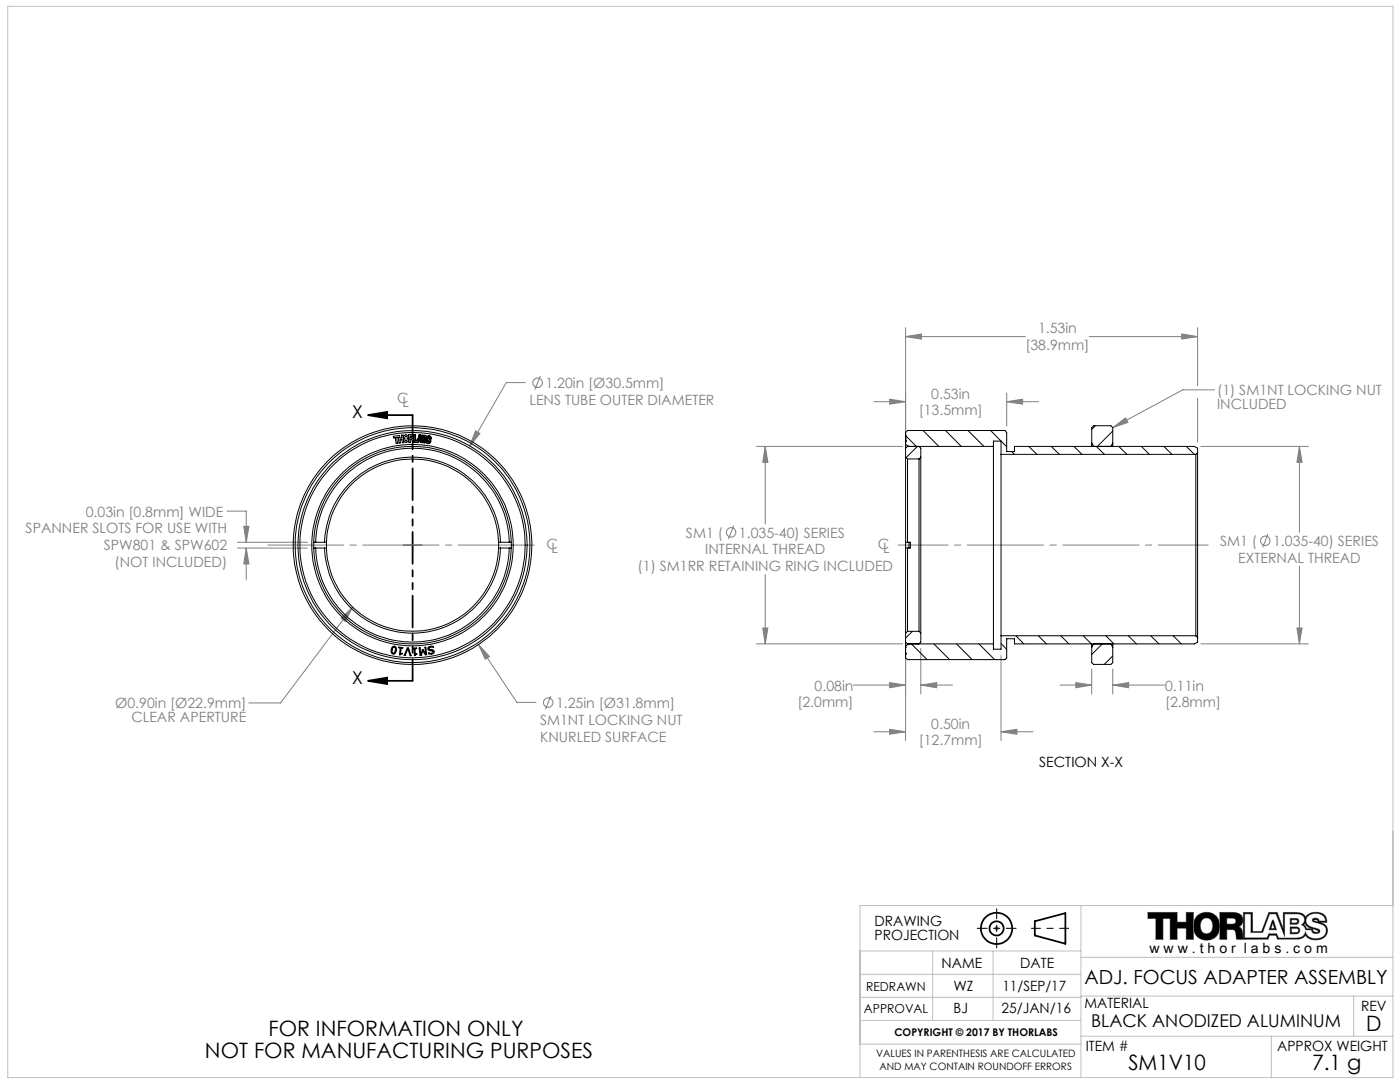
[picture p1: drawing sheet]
<svg xmlns="http://www.w3.org/2000/svg" width="279mm" height="216mm" viewBox="0 0 279 216" stroke-linecap="round" stroke-linejoin="round" font-family="sans-serif">
<g fill="none" stroke="#000" stroke-width=".35">
<path d="M73.4 82.8h8.9M73.4 82.8l3.9-.6v1.3zM73.4 135.9h8.9M73.4 135.9l3.9-.7v1.3zM206.5 183.8l6.1-1.6v6.1l-6.1-1.6z"/>
<circle cx="198.9" cy="185.2" r="3.1"/>
<circle cx="198.9" cy="185.2" r="1.4"/>
</g>
<g fill="none" stroke="#808080" stroke-width=".2">
<path d="M104.8 76.3h-3.8l-7.2 12.7M107.8 75l-1 2.7M177.6 79.7l3.1 .5-3.1 .4zM180.7 67.2l3.2-.6v1.1zM180.7 65.4v21.6M180.7 67.2h23.9M200.9 78.4v6.6M217.4 67.2h21.6M235.8 66.6l3.2 .6-3.2 .5zM239 65.4v11.5M239 79.5v8.7M242.4 77.8h-6.4l-13.9 7.5"/>
<path d="M94.9 86l.9 .5-2 2.5zM151 89.1h29.1M152.7 89.1l.5 3.2h-1zM152.7 89.1v15.5M174.4 80.2h6.3M200.9 80.2l3.2-.5v.9zM200.9 80.2h6.4M222.1 85.3l2.5-1.9 .5 .9zM239.6 89.1h21.5M259.3 89.1l.6 3.2h-1.1zM259.3 89.1v17.1M45.3 102h3.8v6.2"/>
<path d="M47.4 109.4h13.9M47.4 108.2h13.9M48.6 105h1.1l-.6 3.2zM49.1 109.4l.6 3.1h-1.1zM49.1 109.4v6.3M146.4 104.9l-1 2.7M152.7 114.7v13.8M253 106.6l-1 2.7M259.3 113v15.5M68.1 123.4l2.3-2.3-1.5 2.9zM70.4 121.1l-14.4 19.2h-6.4M95.5 128.6l2.2 2.4-.9 .6z"/>
<path d="M95.5 128.6l7.7 11.6h3.8M109.9 138.9l-1 2.6M151 128.5h29.1M152.2 125.3h1l-.5 3.2zM170.3 136.7h10.4M177.6 136.2l3.1 .5-3.1 .5zM180.7 129.4v18.4M183.8 136.7l3.1-.5v1zM183.8 129.4v9.1M183.8 136.7h6.3M199.8 130.8v17M211.5 136.7h6.4"/>
<path d="M214.7 136.2l3.2 .5-3.2 .5zM217.9 133.5v5M222.1 136.7l3.1-.5v1zM222.1 136.7h10.4M222.1 133.5v5M239.6 128.5h21.5M258.8 125.3h1.1l-.6 3.2zM174.4 146h6.3M177.6 145.5l3.1 .5-3.1 .5zM199.8 146l3.2-.5v1zM199.8 146h6.3M198.4 185.2h1"/>
<path d="M198.5 184.9l.7 .7M198.9 184.7v1M199.2 184.9l-.7 .7M229.1 182.1h5.8v1.9h1.8v-1.9h1.5v5.3h-1.5v-2.2h-1.8v2.2h-1.4v-4.1h-1.4v4.1h-1.4v-4.1h-1.6zM239 182.7a2.7 2.7 0 0 1 3.3-.2 2.7 2.7 0 0 1 1 3.1 2.65 2.65 0 0 1-3.2 1.9 2.65 2.65 0 0 1-1.9-3.3l.2-.6zM239.9 183.5a1.21 1.21 0 0 1 1.3-.3 1.21 1.21 0 0 1 .8 1.1 1.49 1.49 0 0 1-1.2 2 1.69 1.69 0 0 1-.9-2.8zM244.8 183.2h1.2a.61 .61 0 0 1 .7 .6 .61 .61 0 0 1-.7 .6h-1.2zM247.2 184.9a1.46 1.46 0 0 0 .8-1.6 1.46 1.46 0 0 0-1.3-1.2h-3.2v5.3h1.3v-1.9h1.3a1.71 1.71 0 0 1 .6 1.7l.1 .2h1.3M247.2 184.9a2.41 2.41 0 0 1 .9 2.2v.3M247.2 184.9h.1M248.4 182.4h1.3v3.7h2.3l1.4-3.7h1.3l1.7 4.4v-4.4h2.2a1.26 1.26 0 0 1 1.4 .3 1.26 1.26 0 0 1 .1 1.5l-.4 .3a1.2 1.2 0 0 1 .9 1h1.2a.86 .86 0 0 0 .7 .8 .86 .86 0 0 0 .9-.5l-.1-.3a5.9 5.9 0 0 1-2.5-1.2 1.4 1.4 0 0 1 1.3-2 1.84 1.84 0 0 1 2.4 1.5h-1.2a.73 .73 0 0 0-.6-.6 .73 .73 0 0 0-.8 .4l.1 .3a5.7 5.7 0 0 1 2.5 1.1 1.59 1.59 0 0 1-1.5 2.3 2.11 2.11 0 0 1-2.5-1.4 1.54 1.54 0 0 1-1.8 1.3h-3.5l-.4-.9h-1.6l-.3 .8h-4.5zM253.9 183.6h.2l.6 1.9h-1.4z"/>
<path d="M254 184.1l.4 1.2h-.8zM257.5 183.3h1.1a.58 .58 0 0 1 .6 .6 .58 .58 0 0 1-.6 .5h-1.1zM257.5 185h1.2a.69 .69 0 0 1 .7 .6 .69 .69 0 0 1-.7 .7h-1.2zM257.7 183.5l1.1 .1 .1 .4-.4 .2h-.8zM257.7 185.2h1a.43 .43 0 0 1 .5 .5 .43 .43 0 0 1-.5 .4h-1zM260.5 184.1a1.57 1.57 0 0 0 1.4 1.2h-1.2l-.5-.8zM262 185.3l1.1 .5a.61 .61 0 0 1-.7 .3 .61 .61 0 0 1-.4-.6zM262.1 183.6a.52 .52 0 0 1 .9 .4zM263.3 184h.1M263.3 184h1.5a1.84 1.84 0 0 0-2.2-2 2.32 2.32 0 0 0-2.1 1.1 1.76 1.76 0 0 0-2.1-1h-2.3v3.3l-1.2-3.3h-1.7l-1.4 3.8h-1.8l-.1-3.8h-1.8v5.3M263.3 184a1.72 1.72 0 0 1 1.6 1.8 1.72 1.72 0 0 1-1.6 1.7 2.53 2.53 0 0 1-2.8-1 1.59 1.59 0 0 1-1.6 .9h-3.9l-.3-.8h-1.3l-.4 .8h-4.9"/>
<circle cx="107.3" cy="76.4" r=".95"/>
<circle cx="145.9" cy="106.2" r=".95"/>
<circle cx="252.5" cy="107.9" r=".95"/>
<circle cx="109.4" cy="140.2" r=".95"/>
</g>
<path d="M205.8 185.2h7.5" fill="none" stroke="#000" stroke-width=".2" stroke-dasharray="15.2 1.3 1.3 1.3" stroke-dashoffset="13.4"/>
<path d="M195 185.2h7.8M198.9 181.3v7.8" fill="none" stroke="#000" stroke-width=".2" stroke-dasharray="15.2 1.3 1.3 1.3" stroke-dashoffset="13.2"/>
<g fill="none" stroke="#c0c0c0" stroke-width=".2">
<path d="M1.6 1.3h276.4v213.7h-276.4zM171.6 189.8h44.1M171.6 199h44.1M171.6 194.4h44.1M186.1 189.8v13.8M198.2 189.8v13.8M215.7 198.8h62.3M215.7 180.7v34.3M215.7 191h62.3M270.2 198.8v8M278 180.7h-106.4v34.3M171.6 203.6h44.1"/>
<path d="M171.6 208.4h44.1M215.7 206.8h62.3M253.7 206.8v8.2"/>
</g>
<path d="M240 183.5a1.27 1.27 0 0 1 1.5-.2 1.27 1.27 0 0 1 .5 1.4 1.28 1.28 0 0 1-.6 1.5 1.28 1.28 0 0 1-1.5-.3 2.12 2.12 0 0 1 .1-2.4zM239 182.7a2.83 2.83 0 0 0-.6 3.4 2.83 2.83 0 0 0 3.2 1.4 2.79 2.79 0 0 0 1.7-3.7 2.79 2.79 0 0 0-3.7-1.5zM229.1 182.1h5.8v1.9h1.8v-1.9h1.5v5.3h-1.5v-2.2h-1.8v2.2h-1.4v-4.1h-1.4v4.1h-1.4v-4.1h-1.6zM243.5 182.1h2.7a1.53 1.53 0 0 1 1.7 .9 1.53 1.53 0 0 1-.7 1.9l.5 .4 .2 .3 .2 1.8h-1.3l-.2-1.4-.5-.5h-1.3v1.9h-1.3zM244.8 183.2v1.2h1.4l.4-.4v-.5l-.3-.3zM262.1 183.6h.5a.24 .24 0 0 1 .3 0 .24 .24 0 0 1 0 .3l-.6-.1zM260.5 184.1a1.57 1.57 0 0 0 1.4 1.2h-1.2l-.2-.5a.4 .4 0 0 1 0-.7zM248.1 182.1v5.3h4.9l.4-.8h1.3l.3 .8h3.9a1.64 1.64 0 0 0 1.6-.9 2.71 2.71 0 0 0 3.7 .6 1.66 1.66 0 0 0 .7-1.9 1.66 1.66 0 0 0-1.6-1.2h1.5a1.88 1.88 0 0 0-2.4-2 2.15 2.15 0 0 0-1.9 1.1v-.2a1.84 1.84 0 0 0-2.1-.8h-2.3v3.3l-1.2-3.3h-1.7l-1.4 3.8h-1.8l-.1-3.8zM248.4 182.4h1.3v3.7h2.3l1.4-3.7h1.3l1.7 4.4v-4.4h2.2a1.32 1.32 0 0 1 1.7 1.3l-.1 .4-.5 .4 .2 .1a1.14 1.14 0 0 1 .7 .9h1.2v.4a.85 .85 0 0 0 .9 .4 .85 .85 0 0 0 .7-.6l-.2-.3-.6-.2a2.02 2.02 0 0 1-1.9-1.3 1.53 1.53 0 0 1 1.7-1.7 1.7 1.7 0 0 1 2.1 1.6h-1.2l-.2-.4-.5-.2-.5 .1-.2 .2a.43 .43 0 0 0 .1 .4 .43 .43 0 0 0 .5 .1l.3 .1a1.75 1.75 0 0 1 1.9 1.5 1.83 1.83 0 0 1-2.4 1.7 1.75 1.75 0 0 1-1.8-1.4 1.54 1.54 0 0 1-1.8 1.3h-3.5l-.4-.9h-1.6l-.3 .8h-4.5zM262 185.3l.6 .2a.34 .34 0 0 1 .4 .5l-.4 .1-.4-.2-.2-.2zM253.9 183.6l-.6 1.9h1.4l-.6-1.9zM254 184.1l.4 1.2h-.8zM257.5 183.3h1.4l.3 .3v.5l-.5 .3h-1.2zM257.7 183.5v.7h1l.2-.3-.1-.3zM257.5 185h1.6l.3 .5-.1 .6-.5 .2h-1.3zM257.7 185.2v.9h1.1l.4-.3v-.3l-.3-.3z" fill-rule="evenodd" fill="#000"/>
<path d="M80.4 108.8h3.8M82.3 106.9v3.8" fill="none" stroke="#000" stroke-width=".2"/>
<path d="M82.3 82.8v53" fill="none" stroke="#000" stroke-width=".35" stroke-dasharray="6.3 1.3 1.3 1.3 1.3 1.3" stroke-dashoffset="2.1"/>
<path d="M179.2 108.8h61.9" fill="none" stroke="#808080" stroke-width=".2" stroke-dasharray="15.2 1.3 1.3 1.3" stroke-dashoffset="5.3"/>
<path d="M106.6 108.8h-53.2" fill="none" stroke="#808080" stroke-width=".2" stroke-dasharray="15.2 1.3 1.3 1.3" stroke-dashoffset=".1"/>
<path d="M73.4 82.8l3.9-.6v1.3zM73.4 135.9l3.9-.7v1.3z" fill="#000"/>
<path d="M95.5 128.6l1.3 3 .9-.6zM49.1 109.4l.6 3.1h-1.1zM48.6 105h1.1l-.6 3.2zM94.9 86l-1.1 3 2-2.5zM68.1 123.4l2.3-2.3-1.5 2.9zM177.6 136.2l3.1 .5-3.1 .5zM183.8 136.7l3.1-.5v1zM177.6 145.5l3.1 .5-3.1 .5zM199.8 146l3.2-.5v1zM214.7 136.2l3.2 .5-3.2 .5zM222.1 136.7l3.1-.5v1zM177.6 79.7l3.1 .5-3.1 .4zM200.9 80.2l3.2-.5v.9zM180.7 67.2l3.2-.6v1.1zM235.8 66.6l3.2 .6-3.2 .5zM259.3 89.1l.6 3.2h-1.1zM258.8 125.3h1.1l-.6 3.2zM152.7 89.1l.5 3.2h-1zM152.2 125.3h1l-.5 3.2zM222.1 85.3l2.5-1.9 .5 .9z" fill="#808080"/>
<g fill="none" stroke="#000" stroke-width=".2">
<path d="M78.5 87.1l1.2-.2 .1 .5h.4l-.1-.6h.3l.2 1.5h-.3l-.1-.6h-.2l-.2 .1 .1 .6h-.3l-.1-1.2-.3 .1 .1 1.2h-.2l-.2-1.2-.3 .1zM80.6 86.9a.58 .58 0 0 1 .7 0 .58 .58 0 0 1 .3 .6 .58 .58 0 0 1-.2 .6 .58 .58 0 0 1-.6 .1l-.3-.6zM80.9 87.1a.44 .44 0 0 1 .4 .4 .44 .44 0 0 1-.3 .4l-.2-.2zM81.9 87h.3a.19 .19 0 0 1 0 .3 .19 .19 0 0 1-.2 .1h-.1zM82.4 87.5a.48 .48 0 0 0 .1-.6 .48 .48 0 0 0-.6-.2h-.3v1.6h.3v-.6h.3l.1 .5 1.2 .1 .2-.2a1.22 1.22 0 0 0 1.4 .2 .49 .49 0 0 0 .8 0 .49 .49 0 0 0-.2-.7M82.4 87.5l.1 .7v-1.5h.4v1.1h.4l.3-1.1 .4 .1 .2 .9 .1-.9 .7 .1 .2 .3a.48 .48 0 0 1 .6-.2 .48 .48 0 0 1 .2 .6h-.3M82.4 87.5h.1M82.6 86.8h.3v1.1h.4l.4-1h.3l.2 1.3 .1-1.3 .6 .1 .2 .2a.52 .52 0 0 0 .2 .8 .16 .16 0 0 0 .2 .2 .18 .18 0 0 0 .2-.3 .43 .43 0 0 1-.5-.3 .43 .43 0 0 1 .3-.5 .43 .43 0 0 1 .5 .3v.1h-.3a.15 .15 0 0 0-.1-.2 .15 .15 0 0 0-.2 .1 .49 .49 0 0 1 .5 .7 .49 .49 0 0 1-.8 .2v-.3l-.3 .3-.8-.1-.1-.2h-.3l-.1 .2h-.9zM83.8 87.2l.1 .6-.3-.1zM83.8 87.3l.1 .4h-.2zM84.5 87.7h.3v.4h-.3zM84.5 87.2h.3l.1 .3h-.4z"/>
<path d="M84.5 87.7l.3 .1v.1l-.3 .1zM84.6 87.2l.2 .1v.2h-.2zM85.1 87.5l.3 .4-.3-.1zM85.4 87.9l.2 .2h-.2zM85.5 87.4l.2 .1zM85.7 87.6h.1M180.7 87.1h.1M180.7 88h.1M180.7 88.7v.7M180.7 88v.2M180.7 87v.2M180.7 87.2v.2"/>
<path d="M180.7 91.2v17M180.7 87.2h.1M180.7 87v-.7l.4-.4h19.5l.3 .4v3.8h1.6v-1h35.9l.6 .3v.9M180.7 88.7l.7 .4M180.7 87.4v.3M180.7 88.2v.5M180.7 89.4v1.8M180.7 86.7v1.5M180.7 87h.1M180.7 87.4h.1M180.7 91.2l.4 .4M180.8 87l2.1 2.1"/>
<path d="M180.8 87.7l-.1 .3M181.1 91.6v16.6M181.1 91.6h2.3M183.1 89.1l-2.3 2.2M183.4 91.6v34.4M183.4 89.1l.4 .3v1.8M183.8 91.2v35.1M183.8 91.2l-.4 .4M184.2 85.9l3.2 3.2M188.7 85.9l3.1 3.2M193.2 85.9l3.2 3.2M197.7 85.9l3.2 3.2"/>
<path d="M198.3 89.1v39.4M198.3 89.1h-17.2l-.4 .3M198.3 89.1v-1.1h1.5v2.7M199.8 90.7v36.2M199.8 90.7h38.9M201.9 90.1l.6 .6M205.3 89.1l1.6 1.6M209.8 89.1l1.6 1.6M214.3 89.1l1.6 1.6M217.9 88.4v.7M217.9 88.4v-3.1l.4-.4h3.4l.4 .4v3.1M217.9 88.4l.4 .7"/>
<path d="M218.6 84.9l-.7 .8M218.8 89.1l1.6 1.6M222.1 86l-3.1 3.1M222.1 88.4v.7M222.1 88.4l-.4 .7M223.3 89.1l1.6 1.6M227.8 89.1l1.6 1.6M232.3 89.1l1.6 1.6M236.7 89.1l1.7 1.6M238.7 90.7v36.2M239 90.3v36.9M239 90.3l-.3 .4"/>
<path d="M62.6 108.2v1.2M62.6 109.4a19.7 19.7 0 0 0 19.7 19.1 19.7 19.7 0 0 0 19.7-19.1M62.6 108.2a19.7 19.7 0 0 1 19.7-19.1 19.7 19.7 0 0 1 19.7 19.1M62.6 109.4h2.6M62.6 108.2h2.6M63 109.4a19.3 19.3 0 0 0 19.3 18.7 19.3 19.3 0 0 0 19.3-18.7M63 108.2a19.3 19.3 0 0 1 19.3-18.8 19.3 19.3 0 0 1 19.3 18.8M64.8 108.2a17.6 17.6 0 0 1 17.5-17 17.6 17.6 0 0 1 17.6 17M64.8 109.4a17.6 17.6 0 0 0 17.5 16.9 17.6 17.6 0 0 0 17.6-16.9M65.2 109.4a17.2 17.2 0 0 0 17.1 16.5 17.2 17.2 0 0 0 17.2-16.5M65.2 108.2a17.2 17.2 0 0 1 17.1-16.6 17.2 17.2 0 0 1 17.2 16.6M65.2 108.2v1.2"/>
<path d="M99.5 108.2v1.2M99.5 109.4h2.5M99.5 108.2h2.5M102 108.2v1.2M180.7 108.2v1.2M180.7 108.2h1v1.2h-1M180.7 109.4v16.9M181.1 109.4v16.6M181.4 108.2v1.2M78.2 129.1a.55 .55 0 0 1 .8 0 .55 .55 0 0 1 .1 .7 .56 .56 0 0 1-.6 .7 .56 .56 0 0 1-.4-.9zM78.4 129.2l.3-.1a.8 .8 0 0 1-.2 1.3l-.3-.3zM79.6 129.1l.8 .1v.2l-.3-.1-.2 1.1 .4 .1-.4 .2h-.2l.2-1.4h-.3z"/>
<path d="M81.3 129.3h.2l.6 1.5h-.3l-.4-1.3-.5 1.3h-.3zM82.3 129.3h.8v.1l-.3 .1 .1 1h.3v.1l-.4 .2h-.1v-1.3h-.4zM83.6 129.3h.3l.1 1.3 .3-1 .6 .9-.1-1.3h.2l.2 1.4-.3 .1-.5-.8-.3 .9h-.3zM85.5 129.2l.7-.3 .3 .1v.2a.51 .51 0 0 0-.5-.1 .51 .51 0 0 0-.4 .4l.2 .1a.5 .5 0 0 1 .7 .1 .5 .5 0 0 1 0 .7l-.6 .1h-.3v-.2l.5 .1a.25 .25 0 0 0 .3-.3 .25 .25 0 0 0-.2-.2 .52 .52 0 0 1-.6-.1 .52 .52 0 0 1-.1-.6zM86.5 129.2h.1M180.7 130.5h.1M180.7 130.4h.1M180.7 129.1h.1M180.7 128.1v.8M180.7 126.3v1.8M180.7 128.1l.4 .4h17.2M181.1 126h2.3"/>
<path d="M181.1 126l-.4 .3M181.4 128.5l-.7 .4M181.9 128.5l3.1 3.1M182.1 126l-1.4 1.3M183.4 126l.4 .3M183.8 126.3v1.8l-.4 .4M186.4 128.5l3.1 3.1M190.9 128.5l3.1 3.1M195.4 128.5l3.1 3.1M199.8 128.4l1.1 1.2M199.8 126.9v2.6h-1.5v-1M199.8 126.9h38.9"/>
<path d="M202.7 126.9l1.6 1.6M207.2 126.9l1.6 1.6M211.7 126.9l1.6 1.6M216.2 126.9l1.6 1.6M217.9 128.5v.7M217.9 129.2v3l.4 .4h3.4l.4-.4v-3M218.3 128.5l-.4 .7M220 128.5l-2.1 2.1M220.7 126.9l1.6 1.6M221.7 128.5l.4 .7M222.1 130.9l-1.7 1.7M222.1 128.5v.7"/>
<path d="M225.2 126.9l1.6 1.6M229.7 126.9l1.6 1.6M234.1 126.9l1.7 1.6M238.7 126.9l.3 .3M239 127.2v.9l-.6 .4h-35.9v-1h-1.6v3.8l-.3 .3h-19.5l-.4-.3v-2.4"/>
<circle cx="82.3" cy="108.8" r="20.1"/>
<circle cx="82.3" cy="108.8" r="23.8"/>
<circle cx="82.3" cy="108.8" r="22.9"/>
<circle cx="82.3" cy="108.8" r="22.5"/>
<circle cx="82.3" cy="108.8" r="23.4"/>
</g>
<g font-size="4.2">
<text x="53.6" y="206.8">FOR INFORMATION ONLY</text>
<text x="272.6" y="205.8">D</text>
<text x="40.9" y="211">NOT FOR MANUFACTURING PURPOSES</text>
<text x="225.2" y="213.6">SM1V10</text>
<text x="261.8" y="213.6">7.1 g</text>
</g>
<text font-size="3.9" x="216.4" y="196.4">ADJ. FOCUS ADAPTER ASSEMBLY</text>
<g font-size="3.5">
<text x="70.3" y="83.4">X</text>
<text x="70.3" y="136.5">X</text>
<text x="217.8" y="204.9">BLACK ANODIZED ALUMINUM</text>
</g>
<g font-size="2.8" fill="#808080">
<text x="204.7" y="69.9">[38.9mm]</text>
<text x="207.2" y="66.5">1.53in</text>
<text x="108.9" y="77.4">1.20in [Ø30.5mm]</text>
<text x="79.3" y="80.3">C</text>
<text x="80.3" y="81.1">L</text>
<text x="105.7" y="80.8">LENS TUBE OUTER DIAMETER</text>
<text x="183.4" y="82.9">[13.5mm]</text>
<text x="185.9" y="79.5">0.53in</text>
<text x="242.9" y="78.9">(1) SM1NT LOCKING NUT</text>
<text x="242.9" y="81.7">INCLUDED</text>
<text x="5.1" y="106.4">SPANNER SLOTS FOR USE WITH</text>
<text x="17.1" y="103.1">0.03in [0.8mm] WIDE</text>
<text x="136.9" y="107.3">SM1 (</text>
<text x="147.5" y="107.3">1.035-40) SERIES</text>
<text x="20.7" y="109.8">SPW801 &amp; SPW602</text>
<text x="22.9" y="113.2">(NOT INCLUDED)</text>
<text x="109" y="109.6">C</text>
<text x="110.1" y="110.4">L</text>
<text x="140.8" y="110.6">INTERNAL THREAD</text>
<text x="175.2" y="109.6">C</text>
<text x="176.2" y="110.4">L</text>
<text x="243.5" y="109">SM1 (</text>
<text x="247.1" y="112.3">EXTERNAL THREAD</text>
<text x="254.1" y="109">1.035-40) SERIES</text>
<text x="127.3" y="114">(1) SM1RR RETAINING RING INCLUDED</text>
<text x="162.6" y="137.8">0.08in</text>
<text x="232.5" y="137.8">0.11in</text>
<text x="23" y="141.3">Ø0.90in [Ø22.9mm]</text>
<text x="111" y="141.2">1.25in [Ø31.8mm]</text>
<text x="159.2" y="141.1">[2.0mm]</text>
<text x="232.5" y="141.2">[2.8mm]</text>
<text x="26.2" y="144.1">CLEAR APERTURE</text>
<text x="107.8" y="144.6">SM1NT LOCKING NUT</text>
<text x="107.8" y="148">KNURLED SURFACE</text>
<text x="183.4" y="148.8">[12.7mm]</text>
<text x="185.9" y="145.4">0.50in</text>
</g>
<g font-size="2.8">
<text x="207.4" y="153">SECTION X-X</text>
<text x="174.5" y="184.8">DRAWING</text>
<text x="174.5" y="187.6">PROJECTION</text>
<text x="229.4" y="190.2">w w w . t h o r l a b s . c o m</text>
<text x="187.9" y="193.2">NAME</text>
<text x="190.3" y="197.7">WZ</text>
<text x="200.1" y="197.7">11/SEP/17</text>
<text x="203.6" y="193.2">DATE</text>
<text x="190.3" y="202.2">BJ</text>
<text x="199.9" y="202.2">25/JAN/16</text>
<text x="216.4" y="201.2">MATERIAL</text>
<text x="271.6" y="201.8">REV</text>
<text x="216.7" y="209.7">ITEM #</text>
<text x="254.9" y="209.7">APPROX WEIGHT</text>
</g>
<g font-size="2.5">
<text x="172.9" y="197.7">REDRAWN</text>
<text x="172.4" y="202.2">APPROVAL</text>
</g>
<text font-size="2.1" x="178.5" y="206.8">COPYRIGHT © 2017 BY THORLABS</text>
<g font-size="2">
<text x="174.8" y="211">VALUES IN PARENTHESIS ARE CALCULATED</text>
<text x="175.5" y="213.5">AND MAY CONTAIN ROUNDOFF ERRORS</text>
</g>
</svg>
